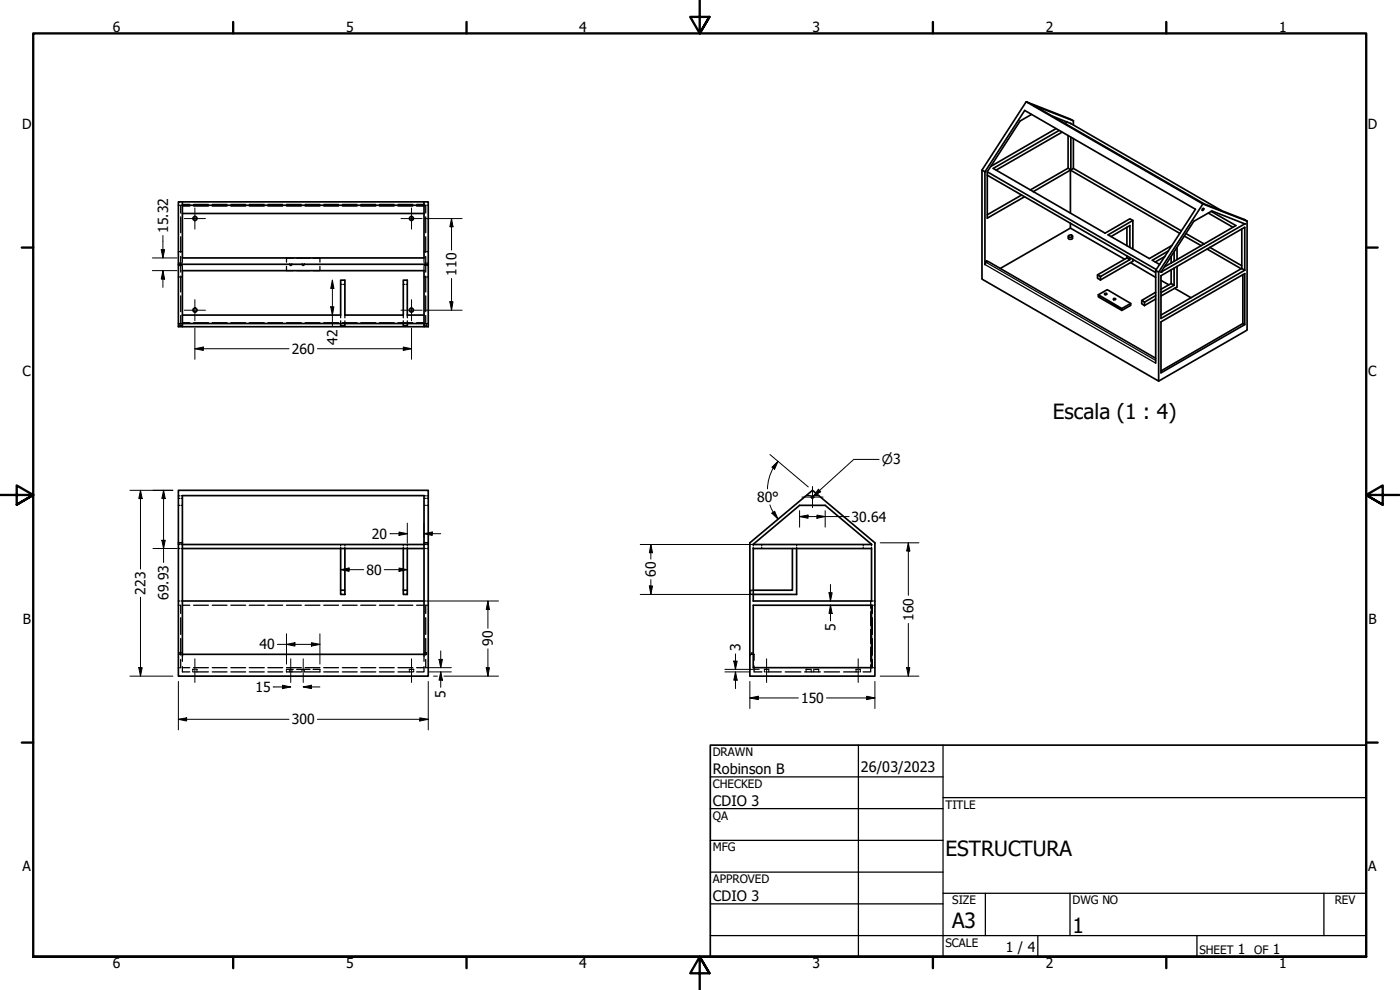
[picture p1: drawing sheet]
<svg xmlns="http://www.w3.org/2000/svg" width="420mm" height="297mm" viewBox="0 0 420 297" stroke-linecap="round" stroke-linejoin="round" font-family="sans-serif">
<!-- layer: Hidden (ANSI) -->
<g fill="none" stroke="#000" stroke-width=".38">
<path d="M53.5 61.6h.4M53.5 75.5h.4M53.5 78.9h.4M53.5 79.7h.4M54.2 61.6v2.3M54.2 65.1v4.7M54.2 71v4.7M54.2 76.9v4.7M54.4 61.6h.3M54.4 75.5h.3M54.4 78.9h.3M54.4 79.7h.3"/>
<path d="M54.7 77.4v1.3M54.7 79.9v1.3M54.7 61.3h2.3M54.7 61.8h2.3M58.1 61.3h4.4M58.1 61.8h4.4M63.7 61.3h4.4M63.7 61.8h4.4M69.3 61.3h4.4M69.3 61.8h4.4M74.8 61.3h4.5M74.8 61.8h4.5"/>
<path d="M80.4 61.3h4.4M80.4 61.8h4.4M86 79.9v1.3h2M86 61.3h4.4M86 61.8h4.4M86.9 79.1a.37 .37 0 0 0 .3 .6 .37 .37 0 0 0 .4-.6M88 77.5h-2v1.2M89 77.5h4M90.7 79.1a.37 .37 0 0 0 .3 .6 .37 .37 0 0 0 .3-.6M91.6 61.3h4.4M91.6 61.8h4.4M94 77.5h2v1.2"/>
<path d="M96 79.9v1.3h-2M97.2 61.3h4.4M97.2 61.8h4.4M102.7 61.3h4.5M102.7 61.8h4.5M108.3 61.3h4.5M108.3 61.8h4.5M113.9 61.3h4.4M113.9 61.8h4.4M119.4 61.3h4.5M119.4 61.8h4.5M125 61.3h2.3"/>
<path d="M125 61.8h2.3M127.3 77.4v1.3M127.3 79.9v1.3M127.3 61.6h.4M127.3 75.5h.4M127.3 78.9h.4M127.3 79.7h.4M127.8 61.6v2.3M127.8 65.1v4.7M127.8 71v4.7M127.8 76.9v4.7M128.1 61.6h.4"/>
<path d="M128.1 75.5h.4M128.1 78.9h.4M128.1 79.7h.4M53.5 97.1h.4M53.5 83.1h.4M54 97.5l.2 .1M54.2 97.2l-.2 .1M54.2 82.9v4.7M54.2 88.8v4.7M54.2 94.7v2.4M54.4 97.1h.3M54.4 83.1h.3"/>
<path d="M54.5 97.6h.2M54.5 97.2h.2M54.7 96.8h2.3M58.1 96.8h4.4M63.7 96.8h4.4M69.3 96.8h4.4M74.8 96.8h4.5M80.4 96.8h4.4M86 96.8h4.4M89 81.2h4M91.6 96.8h4.4M97.2 96.8h4.4"/>
<path d="M102.2 94.5v.9M102.2 96.3v.8M102.2 85.3h.5M102.7 96.8h4.5M103.1 85.3h.4M103.5 94.5v.9M103.5 96.3v.8M108.3 96.8h4.5M113.9 96.8h4.4M119.4 96.8h4.5M121 94.5v.9M121 96.3v.8"/>
<path d="M121 85.3h.4M121.9 85.3h.3M122.2 94.5v.9M122.2 96.3v.8M125 96.8h2.3M127.3 97.1h.4M127.3 97.6h.2M127.3 97.2h.2M127.3 83.1h.4M127.8 97.2l.2 .1M127.8 82.9v4.7M127.8 88.8v4.7"/>
<path d="M127.8 94.7v2.4M128 97.5l-.2 .1M128.1 97.1h.4M128.1 83.1h.4M53.5 151.6h.4M53.5 148.8h.4M53.5 149.5h.4M54.4 151.6h.3M54.4 148.8h.3M54.4 149.5h.3M127.3 151.6h.4M127.3 148.8h.4"/>
<path d="M127.3 149.5h.4M128.1 151.6h.4M128.1 148.8h.4M128.1 149.5h.4M241.9 148.7h1.3M244.5 148.7h1.2M53.5 163.3h.4M53.5 164.6h.4M54.4 163.3h.3M54.4 164.6h.3M102.2 163.4v.4M102.2 164.2v.4"/>
<path d="M103.5 163.4v.4M103.5 164.2v.4M121 163.4v.4M121 164.2v.4M122.2 163.4v.4M122.2 164.2v.4M127.3 163.3h.4M127.3 164.6h.4M128.1 163.3h.4M128.1 164.6h.4M225.3 177.9v.5h.3M225.6 177.1h-.3v.4"/>
<path d="M225.8 177.1h.3M225.8 178.4h.3M226.1 163.4v.4M226.1 164.2v.4M228.6 163.4v.4M228.6 164.2v.4M239.1 163.4v.4M239.1 164.2v.4M259.1 163.4v.4M259.1 164.2v.4M261.6 163.4v.4M261.6 164.2v.4"/>
<path d="M53.5 180.3h.4M53.5 181.6h.2M54 181.6h.2v2.5M54 196.2l.2 .1M54.2 197.9v2.4h-.2M54.2 195.8h-.2v.2M54.2 185.3v5.1M54.2 191.6v5M54.4 180.3h.3M54.5 196.3h.2M54.5 195.8h.2M54.7 196.8v1.6"/>
<path d="M54.7 181.6h2.3M58.1 181.6h4.4M63.7 181.6h4.4M69.3 181.6h4.4M74.8 181.6h4.5M80.4 181.6h4.4M86 181.6h4.4M91.6 181.6h4.4M97.2 181.6h4.4M102.7 181.6h4.5M108.3 181.6h4.5M113.9 181.6h4.4"/>
<path d="M119.4 181.6h4.5M125 181.6h2.3M127.3 196.8v1.6M127.3 196.3h.2M127.3 195.8h.2M127.3 180.3h.4M127.8 197.9v2.4h.2M127.8 195.8h.2v.2M127.8 185.3v5.1M127.8 191.6v5M128 196.2l-.2 .1M128 181.6h-.2v2.5"/>
<path d="M128.1 180.3h.4M128.3 181.6h.2M225.2 196.6l-.2 .2M225.6 196.3l-.2 .1M225.7 196.3h.2M225.8 195.9l-.4 .2 .4 .2M226.1 196.3h.2v1.8M226.3 199.8v1.8h2.4M261.3 199.4v2.2h-2.3M261.3 180.3v2.2M261.3 183.5v4.3M261.3 188.8v4.3"/>
<path d="M261.3 194.2v4.2M261.6 180.3h.3M261.8 197.9v2.4h.3M261.8 185.3v5.1M261.8 191.6v5M262.1 181.6h-.3v2.5M262.3 180.3h.3M262.3 181.6h.3M53.5 200.3h.2M54.7 200v1.6h2.3M54.7 200.3h2.3M57.8 201.3v.3"/>
<path d="M58.1 201.6h4.4M58.1 200.3h4.4M58.3 200.8h-.5v.3M58.7 200.8h.4v.3M59.1 201.3v.3M63.7 201.6h4.4M63.7 200.3h4.4M69.3 201.6h4.4M69.3 200.3h4.4M74.8 201.6h4.5M74.8 200.3h4.5M80.4 201.6h4.4"/>
<path d="M80.4 200.3h4.4M86 201.3v.3h4.4M86 200.3h4.4M86.9 200.8v.3M86.9 201.3v.3M87.6 200.8v.3M87.6 201.3v.3M88 200.8h-2v.3M89 200.8h4M90.6 200.8v.3M90.6 201.3v.3M91.4 200.8v.3"/>
<path d="M91.4 201.3v.3M91.6 200.3h4.4M94 200.8h2v.3M96 201.3v.3h-4.4M97.2 201.6h4.4M97.2 200.3h4.4M102.7 201.6h4.5M102.7 200.3h4.5M108.3 201.6h4.5M108.3 200.3h4.5M113.9 201.6h4.4M113.9 200.3h4.4"/>
<path d="M119.4 201.6h4.5M119.4 200.3h4.5M122.9 201.3v.3M123.3 200.8h-.4v.3M123.7 200.8h.4v.3M124.1 201.3v.3M125 200.3h2.3M127.3 200v1.6h-2.3M128.3 200.3h.2M229.4 201.3v.3M229.8 201.6h4.7M229.9 200.8h-.5v.3"/>
<path d="M230.3 200.8h.4v.3M230.7 201.3v.3M235.6 201.6h4.7M241.5 201.6h4.7M241.9 201.3v.3M243.2 200.8h-1.3v.3M243.5 200.8v.3M243.5 201.3v.3M244.2 200.8v.3M244.2 201.3v.3M244.5 200.8h1.2v.3M245.7 201.3v.3"/>
<path d="M247.3 201.6h4.7M253.2 201.6h4.6M256.9 201.3v.3M257.4 200.8h-.5v.3M257.8 200.8h.4v.3M258.2 201.3v.3M262.3 200.3h.3"/>
</g>
<!-- layer: Visible (ANSI) -->
<g fill="none" stroke="#000" stroke-width=".51">
<path d="M308 30.5l-13.3 20.5v32.7l53 30.6v-32.7M309.6 34.3l-3.5 2-9.8 15.2M316 34.9l5.4 2.2M316.9 38.6l-19.6 11.4M317.8 39.2l-19.7 11.3 33.6 19.5 7.4-4.4 .9 .6M318.7 39.7l-19.7 11.3M320.4 36.6l-.7 .5M321.2 37l.2 .1M321.4 37.1l45.4 26.2M322.1 36.2l-11.9-4.6 51.2 29.6 12.9 5.1-13.3-5.1M322.1 36.2l-14.1-5.7 53 30.7-13.3 20.4M322.1 36.2v1.3"/>
<path d="M294.7 51l.9 .5M295.6 51.5v27.9l.2-.5 .7-.5 50.3 29.1M295.6 51.5l11.9-18.4 51.3 29.7-12 18.3 .9 .5M296.3 51.5v1.1l50.5 29.2M296.3 52.6v12.9l11.2-6.5M296.3 51.5l50.7 29.4M306.6 58.5l-10.3 5.9M320.5 50.5l.9 .5 .7-.5M320.5 40.7v9.8M320.5 50.5l-11.3 6.5M321.2 51v12.9M321.2 51l-11.1 6.5"/>
<path d="M321.2 51l32.9 19M321.4 41.2v9.8M322.1 41.6v8.9M322.1 50.5l32.4 18.8M54.7 60.6h-1.2v18.7h75v18.7h-75v-18.7M54.7 60.6v16.8h72.6v-16.8M54.7 64.1h72.6M54.7 61.6h72.6M54.7 60.6h72.6M127.3 60.6h1.2v18.7M296 78.3h.2l-.3 .4zM320.6 70.9v.6a.79 .79 0 0 0 1.3 0v-.6"/>
<path d="M320.7 70.7a.65 .65 0 0 1 .6-.2 .65 .65 0 0 1 .5 .5 .63 .63 0 0 1-.6 .2 .63 .63 0 0 1-.5-.5zM321.2 67v1.4M333.4 71l5.7-3.3v6.5M337.5 77.8l-16.3-9.4-21 12.2M338.2 68.2v5.5M338.2 76.8v.6M339.1 77.3v.6M339.3 78.8l7.5 4.4M340 66.2l-7.5 4.3 12.4 7.1 6.8-4M340 77.8v.6l-9.7 5.6M340 66.2v8.5M349.6 76.9l-2.9 1.7"/>
<path d="M350.6 75.3l-4.8 2.8 2.2 1.3M351.5 77v1.9M352.4 75.6v2.8M353.3 79.9v6.2l-4.9 2.7M353.3 74.3v3.6M355.5 70.9l5 2.8M355.9 70.1l5.5 3.1M360.8 62.7l.3-.2a.34 .34 0 0 1 .1 .5 .34 .34 0 0 1-.4 .2zM362.3 74.7l10.2 5.9-24.1 13.9M362.6 63.9l7.4 4.3M363.1 74.2l9.6 5.5M363.5 63.4l7.4 4.3-21.4 12.4"/>
<path d="M372.7 68.7v11.9l.9 .5M373.4 67.1l.2 .1-25.2 14.4 9.9-15.2 5.4-3.1 9.9 3.9M374.3 66.3v32.7l-26.6 15.3M54.7 94.5h47.5v-10.4h1.3v10.4h17.5v-10.4h1.2v10.4h5.1M54.7 98v-16.8h72.6v16.8M54.7 97.1h72.6M102.2 97.1v.7h1.3v-.7M121 97.1v.7h1.2v-.7M329.4 82.5v1l.9 .5M329.6 88.4l7.1 4.2v.5l-7.1-4v-.7l2.7-1.5 7 4.1v.6l-2.6 1.5M330.3 83l-.9-.5 8.8-5.1 .9 .5-8.8 5.1v1M339.3 91l-2.6 1.6"/>
<path d="M342.6 90.2v1l.9 .5M346.8 87.7l-4.2 2.5 .9 .5M346.8 88.7l-3.3 2v1M346.8 81.1v27.9M346.8 89.7l-3.3 2M348.4 84.1l2.4 1.4M348.4 82.7l25.2-14.5v12.9l-25.2 14.5zM351.5 80.9v4.2M352.4 85.6l-.9-.5-3.1 1.7M352.4 85.6l-4 2.2M352.4 80.4v5.2M352.5 86.5l4.9 2.8"/>
<path d="M373 97.1l.6 .3v-15.3l-25.2 14.5v15.3l25.2-14.5M373 82.4v14.7l-24.6 14.2M53.5 147.1h75v55.8h-75zM53.5 162.9h1.2M54.7 164.6h72.6M54.7 163.4h72.6M102.2 177.1h1.3v1.3h-1.3zM102.2 164.6v12.5M103.5 164.6v12.5M121 177.1h1.2v1.3h-1.2zM121 164.6v12.5M122.2 164.6v12.5"/>
<path d="M127.3 162.9v33.9M128.5 162.9h-1.2v-14.2h-72.6v48.1M225 162.9l18.8-15.8 18.8 15.8v40h-37.6zM226.1 164.6h35.5v15.7h-35.5zM226.1 163.4h35.5M226.1 163.3v.1M226.1 163.3l13.9-11.7h7.6l14 11.7M237.8 164.6v12.5h-11.7M239.1 164.6v13.8h-13M261.6 163.3v.1M54.7 196.3h72.6M54.7 180.3h72.6"/>
<path d="M226.1 181.6h35.5v18.7h-35.5z"/>
<circle cx="58.5" cy="65.5" r=".6"/>
<circle cx="123.5" cy="65.5" r=".6"/>
<circle cx="58.5" cy="93" r=".6"/>
<circle cx="123.5" cy="93" r=".6"/>
<circle cx="331.9" cy="88.2" r=".34"/>
<circle cx="334.5" cy="89.8" r=".33"/>
<circle cx="243.8" cy="149.1" r=".35"/>
</g>
<!-- layer: Visible Narrow (ANSI) -->
<path d="M295.6 79.4l51.2 29.6M296 78.7l50.8 29.4" fill="none" stroke="#000" stroke-width=".38"/>
<!-- layer: Visible (ANSI) -->
<g fill="#000">
<circle cx="373.6" cy="67.2" r=".25"/>
<circle cx="348.4" cy="81.6" r=".25"/>
</g>
<!-- layer: Border (ANSI) -->
<g fill="none" stroke="#000" stroke-width=".7">
<path d="M70 6.6v3.4M140 6.6v3.4M210 0v10l-2.9-4.9h5.8l-2.9 4.9 2.9-4.9M280 6.6v3.4M350 6.6v3.4M6.5 74.3h3.5M410 74.3h3.4M0 148.5h10l-5-2.8v5.7l5-2.9-5 2.9M420 148.5h-10l5-2.8v5.7l-5-2.9 5 2.9M6.5 222.8h3.5M410 222.8h3.4M10 287.1v-277.1h400v277.1h-400h400"/>
<path d="M70 287.1v3.4M140 287.1v3.4M212.9 292l-2.9-4.9 2.9 4.9h-5.8l2.9-4.9v9.9M280 287.1v3.4M350 287.1v3.4"/>
</g>
<!-- layer: Title (ANSI) -->
<g fill="none" stroke="#000" stroke-width=".38">
<path d="M213.2 233.1h69.8M257.6 223.6v63.5M283 239.3h127M283 223.6v63.5M213.2 242.6h69.8M213.2 252.1h69.8M213.2 261.7h69.8M213.2 271.2h69.8M283 268h127M295.7 268v12.7M321.1 268v12.7M397.3 268v12.7"/>
<path d="M213.2 280.7h196.8M311.5 280.7v6.4M359.2 280.7v6.4"/>
</g>
<path d="M213.2 223.6h196.8v63.5h-196.8z" fill="none" stroke="#000" stroke-width=".51"/>
<!-- layer: Center Mark (ANSI) -->
<path d="M55.3 65.6h6.4M58.5 62.4v6.4M120.3 65.6h6.4M123.5 62.4v6.4M55.3 93.1h6.4M58.5 89.9v6.4M120.3 93.1h6.4M123.5 89.9v6.4M240.7 149.1h6.3M243.8 146v6.3" fill="none" stroke="#000" stroke-width=".3"/>
<!-- layer: Dimension (ANSI) -->
<g fill="none" stroke="#000" stroke-width=".3">
<path d="M45.7 77.4h7.4M48.4 74.9h1l-.5 2.5zM48.9 70.7v6.7M127.3 65.6h11.4M135.5 65.6l.5 2.5h-1zM135.5 65.6v9.4M45.7 81.2h7.4M48.9 81.2l.5 2.5h-1zM48.9 81.2v5M58.5 98.5v9.3M99.3 92.1h.9l-.4 2.4zM99.8 84.1l.4 2.4h-.9z"/>
<path d="M99.8 84.1v13.9M123.5 98.5v9.3M127.3 93.1h11.4M135 90.5h1l-.5 2.6zM135.5 83.6v9.5M58.5 104.6l2.5-.5v1zM58.5 104.6h28.2M95.2 104.6h28.3M121 104.1l2.5 .5-2.5 .5zM231.1 136.4l11.5 9.7M233.5 138.4l-1.4 2.1M263.8 137.8h-7.6l-12.1 11.1"/>
<path d="M39 147.1h12.9M42.2 147.1l.5 2.5h-1zM42.2 147.1v23.6M49.1 147.1l.5 2.5h-1zM49.1 147.1v21.7M119.8 159.6l2.4 .5-2.4 .5zM122.2 157v6M127.3 157v4.2M231.1 151.5l.9 2.2 1.5 2.1M231.6 154l.9-.6 1 2.4zM231.6 140.2l1.9-1.8-1 2.4zM232 140.5a13.5 13.5 0 0 0-1.7 6.2"/>
<path d="M240 155l2.5-.5v1zM240 155h14.8M240 153.2v5M245.2 154.5l2.4 .5-2.4 .5zM245.6 146.8l.7 .8-2.2 1.3zM247.6 153.2v5M42.2 179.2v23.7M45.9 164.6h7.2M48.6 162.1h1l-.5 2.5zM102.2 170.9l2.6-.5v1zM102.2 170.9h7M115.3 170.9h6.9"/>
<path d="M117 160.1h5.2M119.8 170.4l2.4 .5-2.4 .5zM127.3 160.1l2.4-.5v1zM127.3 160.1h5M192.2 163.4h45.3M192.2 178.4h45.3M194.9 175.8h.9l-.5 2.6zM195.3 163.4l.5 2.4h-.9zM195.3 163.4v4.4M195.3 173.9v4.5M248.8 177.8h.9l-.5 2.5zM249.2 175.4v4.9"/>
<path d="M264.2 162.9h11.6M272.6 162.9l.4 2.4h-.9zM272.6 162.9v15.7M83.2 193.3h12.8M86 193.3l2.5-.5v1.1zM86 190.2v9M93.5 192.8l2.5 .5-2.5 .6zM96 190.2v9M128.8 180.3h20.8M131.8 197.9h1l-.5 2.4zM132.3 195.3v5M146.4 180.3l.5 2.6h-1z"/>
<path d="M146.4 180.3v8.2M146.4 194.7v8.2M220.2 198.4h1l-.5 2.4zM220.7 196.2v4.6M249.2 181.6l.5 2.5h-.9zM249.2 181.6v4.7M272.6 187.1v15.8M39 202.9h12.9M41.7 200.3h1l-.5 2.6zM53.5 215.8l2.5-.4v.9zM53.5 215.8h33.2M53.5 204.5v14.5"/>
<path d="M82 206.1h5.2M84.8 205.6l2.4 .5-2.4 .5zM91 206.1l2.5-.5v1zM91 206.1h5M95.2 215.8h33.3M126 215.4l2.5 .4-2.5 .5zM128.5 204.5v14.5M128.8 201.6h6.6M128.8 200.3h6.6M130.1 202.9h1.2M132.3 201.6l.5 2.5h-1zM132.3 201.6v4.6"/>
<path d="M133.2 202.9h16.4M145.9 200.3h1l-.5 2.6zM217.6 201.6h7.1M217.6 200.8h10.2M220.7 201.6l.5 2.5h-1zM220.7 201.6v5M225 209.4l2.6-.5v1zM225 209.4h14.6M225 204.5v8.1M248 209.4h14.6M260.1 208.9l2.5 .5-2.5 .5zM262.6 204.5v8.1"/>
<path d="M264.2 202.9h11.6M272.1 200.3h.9l-.4 2.6z"/>
</g>
<g fill="#000">
<path d="M48.4 74.9h1l-.5 2.5z" fill-rule="evenodd"/>
<path d="M135.5 65.6l.5 2.5h-1z" fill-rule="evenodd"/>
<path d="M48.9 81.2l.5 2.5h-1z" fill-rule="evenodd"/>
<path d="M99.3 92.1h.9l-.4 2.4z" fill-rule="evenodd"/>
<path d="M99.8 84.1l.4 2.4h-.9z" fill-rule="evenodd"/>
<path d="M135 90.5h1l-.5 2.6z" fill-rule="evenodd"/>
<path d="M58.5 104.6l2.5-.5v1z" fill-rule="evenodd"/>
<path d="M121 104.1l2.5 .5-2.5 .5z" fill-rule="evenodd"/>
<path d="M42.2 147.1l.5 2.5h-1z" fill-rule="evenodd"/>
<path d="M49.1 147.1l.5 2.5h-1z" fill-rule="evenodd"/>
<path d="M127.3 160.1l2.4-.5v1z" fill-rule="evenodd"/>
<path d="M231.6 154l.9-.6 1 2.4z" fill-rule="evenodd"/>
<path d="M231.6 140.2l1.9-1.8-1 2.4z" fill-rule="evenodd"/>
<path d="M240 155l2.5-.5v1z" fill-rule="evenodd"/>
<path d="M245.2 154.5l2.4 .5-2.4 .5z" fill-rule="evenodd"/>
<path d="M245.6 146.8l.7 .8-2.2 1.3z" fill-rule="evenodd"/>
<path d="M48.6 162.1h1l-.5 2.5z" fill-rule="evenodd"/>
<path d="M102.2 170.9l2.6-.5v1z" fill-rule="evenodd"/>
<path d="M119.8 170.4l2.4 .5-2.4 .5z" fill-rule="evenodd"/>
<path d="M119.8 159.6l2.4 .5-2.4 .5z" fill-rule="evenodd"/>
<path d="M194.9 175.8h.9l-.5 2.6z" fill-rule="evenodd"/>
<path d="M195.3 163.4l.5 2.4h-.9z" fill-rule="evenodd"/>
<path d="M248.8 177.8h.9l-.5 2.5z" fill-rule="evenodd"/>
<path d="M272.6 162.9l.4 2.4h-.9z" fill-rule="evenodd"/>
<path d="M86 193.3l2.5-.5v1.1z" fill-rule="evenodd"/>
<path d="M93.5 192.8l2.5 .5-2.5 .6z" fill-rule="evenodd"/>
<path d="M131.8 197.9h1l-.5 2.4z" fill-rule="evenodd"/>
<path d="M146.4 180.3l.5 2.6h-1z" fill-rule="evenodd"/>
<path d="M220.2 198.4h1l-.5 2.4z" fill-rule="evenodd"/>
<path d="M249.2 181.6l.5 2.5h-.9z" fill-rule="evenodd"/>
<path d="M41.7 200.3h1l-.5 2.6z" fill-rule="evenodd"/>
<path d="M53.5 215.8l2.5-.4v.9z" fill-rule="evenodd"/>
<path d="M84.8 205.6l2.4 .5-2.4 .5z" fill-rule="evenodd"/>
<path d="M91 206.1l2.5-.5v1z" fill-rule="evenodd"/>
<path d="M126 215.4l2.5 .4-2.5 .5z" fill-rule="evenodd"/>
<path d="M132.3 201.6l.5 2.5h-1z" fill-rule="evenodd"/>
<path d="M145.9 200.3h1l-.5 2.6z" fill-rule="evenodd"/>
<path d="M220.7 201.6l.5 2.5h-1z" fill-rule="evenodd"/>
<path d="M225 209.4l2.6-.5v1z" fill-rule="evenodd"/>
<path d="M260.1 208.9l2.5 .5-2.5 .5z" fill-rule="evenodd"/>
<path d="M272.1 200.3h.9l-.4 2.6z" fill-rule="evenodd"/>
</g>
<!-- layer: Centerline (ANSI) -->
<path d="M58.5 197.7v7.1M87.2 197.7v7.1M91 197.7v7.1M123.5 197.7v7.1M230.1 197.7v7.1M257.6 197.7v7.1" fill="none" stroke="#000" stroke-width=".3"/>
<g font-size="6.3">
<text x="316" y="125.6">Escala (1 : 4)</text>
<text x="283.8" y="257">ESTRUCTURA</text>
<text x="285.8" y="278.6">A3</text>
<text x="321.9" y="280">1</text>
</g>
<g font-size="4.3">
<text x="213.9" y="232.2">Robinson B</text>
<text x="258.4" y="231.6">26/03/2023</text>
<text x="213.9" y="241.7">CDIO 3</text>
<text x="213.9" y="270.3">CDIO 3</text>
</g>
<g font-size="4.2">
<text x="33.8" y="9.6">6</text>
<text x="103.9" y="9.6">5</text>
<text x="173.9" y="9.6">4</text>
<text x="243.8" y="9.6">3</text>
<text x="313.9" y="9.6">2</text>
<text x="383.9" y="9.6">1</text>
<text x="6.7" y="38.7">D</text>
<text x="410.5" y="38.7">D</text>
<text x="50.4" y="69.9" transform="rotate(-90 50.4 69.9)">15.32</text>
<text x="137" y="82.7" transform="rotate(-90 137 82.7)">110</text>
<text x="87.6" y="106.2">260</text>
<text x="101.3" y="103.4" transform="rotate(-90 101.3 103.4)">42</text>
<text x="6.8" y="113">C</text>
<text x="410.7" y="113">C</text>
<text x="227.2" y="150.6">80°</text>
<text x="111.6" y="161.7">20</text>
<text x="255.6" y="156.5">30.64</text>
<text x="110" y="172.5">80</text>
<text x="196.8" y="173.2" transform="rotate(-90 196.8 173.2)">60</text>
<text x="43.7" y="178.4" transform="rotate(-90 43.7 178.4)">223</text>
<text x="50.6" y="180" transform="rotate(-90 50.6 180)">69.93</text>
<text x="6.9" y="187.2">B</text>
<text x="250.8" y="189.3" transform="rotate(-90 250.8 189.3)">5</text>
<text x="274.1" y="186.3" transform="rotate(-90 274.1 186.3)">160</text>
<text x="410.7" y="187.2">B</text>
<text x="77.9" y="194.9">40</text>
<text x="148" y="193.9" transform="rotate(-90 148 193.9)">90</text>
<text x="222.2" y="195.4" transform="rotate(-90 222.2 195.4)">3</text>
<text x="76.6" y="207.6">15</text>
<text x="133.7" y="209.3" transform="rotate(-90 133.7 209.3)">5</text>
<text x="240.4" y="210.9">150</text>
<text x="87.6" y="217.3">300</text>
<text x="6.8" y="261.4">A</text>
<text x="410.7" y="261.4">A</text>
<text x="301.9" y="285.6">1 / 4</text>
<text x="371.5" y="286.2">1</text>
<text x="382" y="286.2">1</text>
<text x="33.8" y="290.5">6</text>
<text x="103.9" y="290.5">5</text>
<text x="173.9" y="290.5">4</text>
<text x="243.8" y="290.5">3</text>
<text x="313.9" y="290.5">2</text>
<text x="383.9" y="290.5">1</text>
</g>
<text font-size="3.9" x="264.7" y="139.3">⌀3</text>
<g font-size="3.5">
<text x="213.9" y="226.9">DRAWN</text>
<text x="213.9" y="236.4">CHECKED</text>
<text x="213.9" y="245.9">QA</text>
<text x="283.8" y="242.6">TITLE</text>
<text x="213.9" y="255.4">MFG</text>
<text x="213.9" y="265">APPROVED</text>
<text x="285.8" y="271.3">SIZE</text>
<text x="321.9" y="271.3">DWG NO</text>
<text x="400.6" y="271.3">REV</text>
<text x="283.8" y="284">SCALE</text>
<text x="360" y="286.2">SHEET</text>
<text x="376.4" y="286.2">OF</text>
</g>
</svg>
